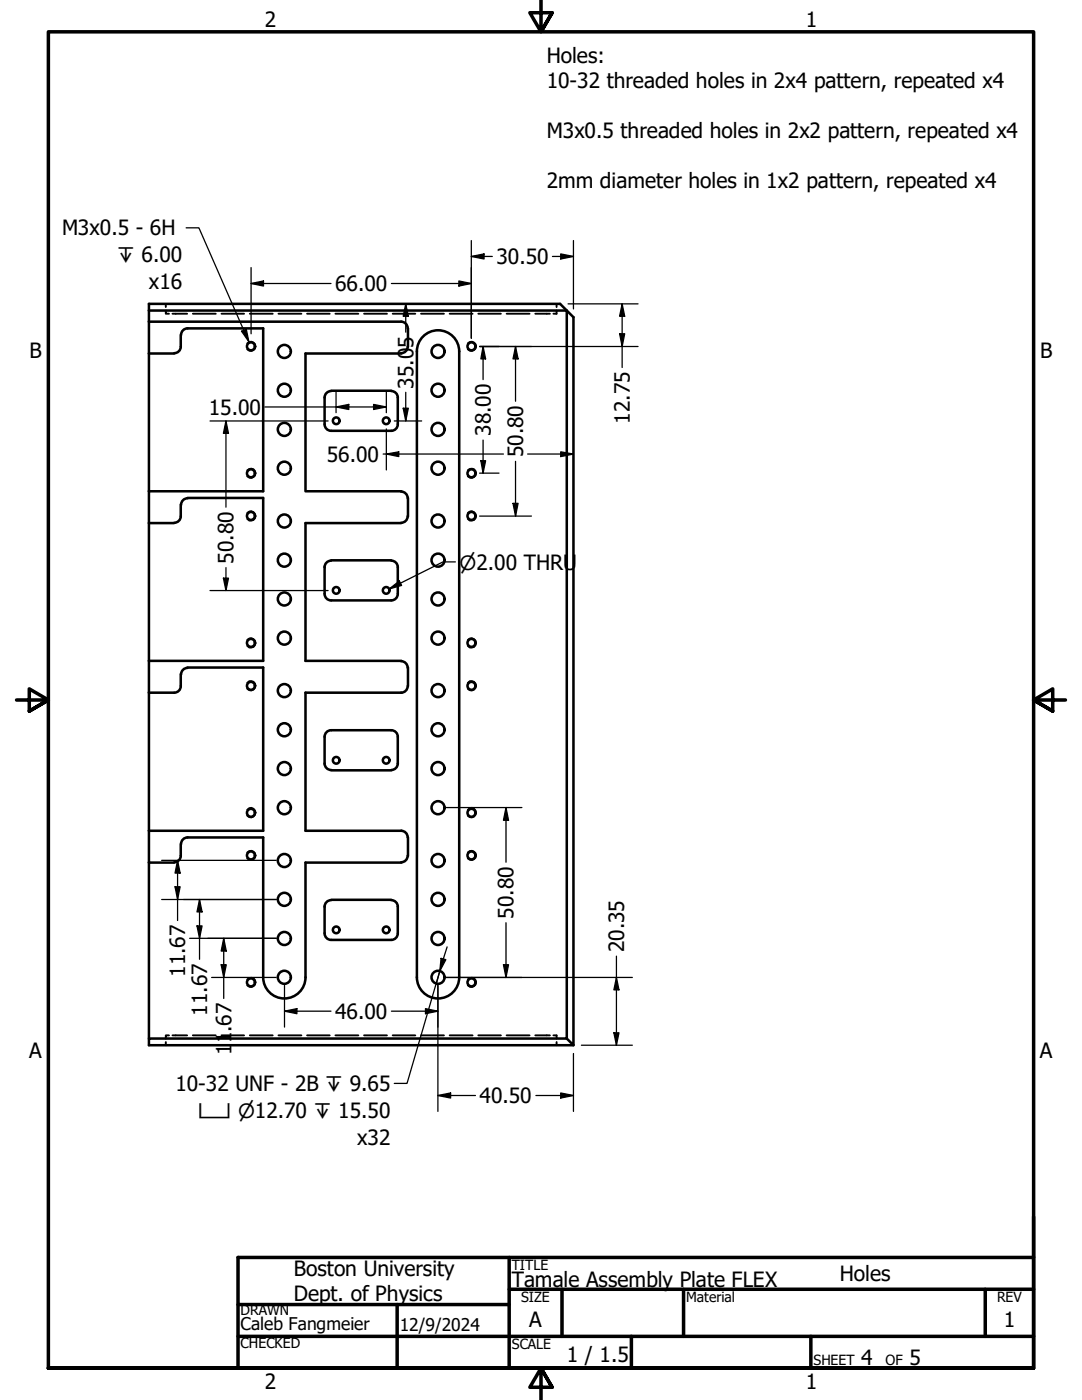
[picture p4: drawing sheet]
<svg xmlns="http://www.w3.org/2000/svg" width="216mm" height="279mm" viewBox="0 0 216 279" stroke-linecap="round" stroke-linejoin="round" font-family="sans-serif">
<!-- layer: Hidden Narrow (ANSI) -->
<g fill="none" stroke="#000" stroke-width=".25">
<path d="M49.3 68.5a.99 .99 0 0 1 1.4-.1 .99 .99 0 0 1 0 1.5 .99 .99 0 0 1-1.4-.2M93.3 68.5a.99 .99 0 0 1 1.4-.1 .99 .99 0 0 1 0 1.5 .99 .99 0 0 1-1.4-.2M49.3 93.9a.99 .99 0 0 1 1.4-.2 .99 .99 0 0 1 0 1.5 .99 .99 0 0 1-1.4-.1M93.3 93.9a.99 .99 0 0 1 1.4-.2 .99 .99 0 0 1 0 1.5 .99 .99 0 0 1-1.4-.1M49.3 102.4a.98 .98 0 0 1 1.4-.1 .98 .98 0 0 1 0 1.4 .98 .98 0 0 1-1.4-.1M93.3 102.4a.98 .98 0 0 1 1.4-.1 .98 .98 0 0 1 0 1.4 .98 .98 0 0 1-1.4-.1M49.3 136.3a.98 .98 0 0 1 1.4-.2 .98 .98 0 0 1 0 1.5 .98 .98 0 0 1-1.4-.2M49.3 127.8a.98 .98 0 0 1 1.4-.2 .98 .98 0 0 1 0 1.5 .98 .98 0 0 1-1.4-.2M93.3 136.3a.98 .98 0 0 1 1.4-.2 .98 .98 0 0 1 0 1.5 .98 .98 0 0 1-1.4-.2M93.3 127.8a.98 .98 0 0 1 1.4-.2 .98 .98 0 0 1 0 1.5 .98 .98 0 0 1-1.4-.2M49.3 170.1a.99 .99 0 0 1 1.4-.1 .99 .99 0 0 1 0 1.5 .99 .99 0 0 1-1.4-.2M49.3 161.6a.98 .98 0 0 1 1.4-.2 .98 .98 0 0 1 0 1.5 .98 .98 0 0 1-1.4-.1"/>
<path d="M93.3 170.1a.99 .99 0 0 1 1.4-.1 .99 .99 0 0 1 0 1.5 .99 .99 0 0 1-1.4-.2M93.3 161.6a.98 .98 0 0 1 1.4-.2 .98 .98 0 0 1 0 1.5 .98 .98 0 0 1-1.4-.1M49.3 195.5a.99 .99 0 0 1 1.4-.2 .99 .99 0 0 1 0 1.5 .99 .99 0 0 1-1.4-.1M93.3 195.5a.99 .99 0 0 1 1.4-.2 .99 .99 0 0 1 0 1.5 .99 .99 0 0 1-1.4-.1"/>
</g>
<!-- layer: Hidden (ANSI) -->
<g fill="none" stroke="#000" stroke-width=".38">
<path d="M33.1 62v.6h.6M33.1 60.6v.7M34.4 62.6h2.9M38.5 62.6h4.6M44.2 62.6h4.5M49.8 62.6h4.6M55.6 62.6h4.5M61.3 62.6h4.5M66.9 62.6h4.6M72.6 62.6h4.6M78.4 62.6h4.5M84 62.6h4.6"/>
<path d="M89.7 62.6h4.6M95.4 62.6h4.5M101.1 62.6h4.6M106.8 62.6h2.9M111.1 60.6v.7M111.1 62v.6h-.7M33.1 208v.6M33.7 206.6h-.6v.7M34.4 206.6h2.9M38.5 206.6h4.6M44.2 206.6h4.5M49.8 206.6h4.6"/>
<path d="M55.6 206.6h4.5M61.3 206.6h4.5M66.9 206.6h4.6M72.6 206.6h4.6M78.4 206.6h4.5M84 206.6h4.6M89.7 206.6h4.6M95.4 206.6h4.5M101.1 206.6h4.6M106.8 206.6h2.9M110.4 206.6h.7v.7M111.1 208v.6"/>
</g>
<!-- layer: Visible (ANSI) -->
<g fill="none" stroke="#000" stroke-width=".51">
<path d="M29.7 64.2h50.3a1.3 1.3 0 0 1 1.3 1.3M29.7 62h83.4v145.3h-83.4v1.3h84.7M29.7 70.5h5M36.1 66.9v2.3M36.1 69.2a1.3 1.3 0 0 1-1.3 1.3M36.1 66.8a1.3 1.3 0 0 1 1.3-1.3h15.1v32.5h-22.8M64.8 79.3v5.4a1.3 1.3 0 0 0 1.3 1.3M66.1 78a1.3 1.3 0 0 0-1.3 1.3M66.1 78h11.9M78.1 78a1.3 1.3 0 0 1 1.3 1.3M79.4 79.3v5.4a1.3 1.3 0 0 1-1.3 1.3M80.1 70.5h-19.1v27.5h19.1"/>
<path d="M81.3 69.2a1.3 1.3 0 0 1-1.3 1.3M81.4 65.5v3.7M83.2 70.1a4.2 4.2 0 0 1 4.2-4.2 4.2 4.2 0 0 1 4.2 4.2M83.2 70.1v124.9a4.2 4.2 0 0 0 4.2 4.3 4.2 4.2 0 0 0 4.2-4.3v-124.9M37.4 99.4h15.1v32.5h-22.8M37.4 99.4a1.3 1.3 0 0 0-1.3 1.3M66.1 86h11.9M80 98.1a1.3 1.3 0 0 1 1.3 1.3M81.4 99.4v3.7M29.7 104.4h5M36.1 100.7v2.4M36.1 103a1.3 1.3 0 0 1-1.3 1.3"/>
<path d="M64.8 113.2v5.3M64.8 118.5a1.3 1.3 0 0 0 1.3 1.3M66.1 111.9a1.3 1.3 0 0 0-1.3 1.3M66.1 111.8h11.9M66.1 119.8h11.9M78.1 111.9a1.3 1.3 0 0 1 1.3 1.3M79.4 118.5a1.3 1.3 0 0 1-1.3 1.3M79.4 113.2v5.3M80.1 104.4h-19.1v27.5h19.1M81.3 103a1.3 1.3 0 0 1-1.3 1.3M29.7 138.2h5M36.1 134.6v2.3"/>
<path d="M36.1 136.9a1.3 1.3 0 0 1-1.3 1.3M37.4 133.2h15.1v32.6h-22.8M37.4 133.3a1.3 1.3 0 0 0-1.3 1.3M80 132a1.3 1.3 0 0 1 1.3 1.3M81.3 136.9a1.3 1.3 0 0 1-1.2 1.3h-19.1v27.6h19a1.3 1.3 0 0 1 1.3 1.3M81.4 133.2v3.7M64.8 147.1v5.3M64.8 152.4a1.3 1.3 0 0 0 1.3 1.3M66.1 145.7a1.3 1.3 0 0 0-1.3 1.3M66.1 145.7h11.9M66.1 153.7h11.9M78.1 145.7a1.3 1.3 0 0 1 1.3 1.3"/>
<path d="M79.4 152.4a1.3 1.3 0 0 1-1.3 1.3M79.4 147.1v5.3M29.7 172.1h5M36.1 168.5v2.3a1.3 1.3 0 0 1-1.3 1.3M36.1 168.4a1.3 1.3 0 0 1 1.3-1.3h15.1v28a4.2 4.2 0 0 0 4.3 4.2 4.2 4.2 0 0 0 4.2-4.3v-22.9h19.1M66.1 179.6a1.3 1.3 0 0 0-1.3 1.3v5.4a1.3 1.3 0 0 0 1.3 1.3M66.1 179.6h11.9M78.1 179.6a1.3 1.3 0 0 1 1.3 1.3v5.3a1.3 1.3 0 0 1-1.3 1.4M81.3 170.8a1.3 1.3 0 0 1-1.3 1.3M81.4 167.1v3.7M66.1 187.6h11.9M29.7 207.3v-146.7h82.1l2.6 2.7v145.3l-1.3-1.3"/>
<circle cx="50.1" cy="69.1" r=".79"/>
<circle cx="56.7" cy="77.9" r="1.3"/>
<circle cx="56.7" cy="70.1" r="1.3"/>
<circle cx="87.4" cy="70.1" r="1.3"/>
<circle cx="87.4" cy="77.9" r="1.3"/>
<circle cx="94.1" cy="69.1" r=".79"/>
<circle cx="50.1" cy="94.5" r=".79"/>
<circle cx="56.7" cy="93.4" r="1.3"/>
<circle cx="56.7" cy="85.7" r="1.3"/>
<circle cx="67.1" cy="84" r=".67"/>
<circle cx="77.1" cy="84" r=".67"/>
<circle cx="87.4" cy="85.7" r="1.3"/>
<circle cx="87.4" cy="93.4" r="1.3"/>
<circle cx="94.1" cy="94.5" r=".79"/>
<circle cx="50.1" cy="103" r=".79"/>
<circle cx="56.7" cy="111.8" r="1.3"/>
<circle cx="56.7" cy="104" r="1.3"/>
<circle cx="56.7" cy="119.5" r="1.3"/>
<circle cx="67.1" cy="117.8" r=".67"/>
<circle cx="77.1" cy="117.8" r=".67"/>
<circle cx="87.4" cy="111.8" r="1.3"/>
<circle cx="87.4" cy="119.5" r="1.3"/>
<circle cx="87.4" cy="104" r="1.3"/>
<circle cx="94.1" cy="103" r=".79"/>
<circle cx="50.1" cy="136.9" r=".79"/>
<circle cx="50.1" cy="128.3" r=".79"/>
<circle cx="56.7" cy="137.8" r="1.3"/>
<circle cx="56.7" cy="127.3" r="1.3"/>
<circle cx="87.4" cy="127.3" r="1.3"/>
<circle cx="87.4" cy="137.8" r="1.3"/>
<circle cx="94.1" cy="136.9" r=".79"/>
<circle cx="94.1" cy="128.3" r=".79"/>
<circle cx="56.7" cy="145.6" r="1.3"/>
<circle cx="56.7" cy="153.4" r="1.3"/>
<circle cx="67.1" cy="151.7" r=".67"/>
<circle cx="77.1" cy="151.7" r=".67"/>
<circle cx="87.4" cy="153.4" r="1.3"/>
<circle cx="87.4" cy="145.6" r="1.3"/>
<circle cx="50.1" cy="162.2" r=".79"/>
<circle cx="50.1" cy="170.7" r=".79"/>
<circle cx="56.7" cy="161.2" r="1.3"/>
<circle cx="56.7" cy="179.5" r="1.3"/>
<circle cx="56.7" cy="171.7" r="1.3"/>
<circle cx="87.4" cy="171.7" r="1.3"/>
<circle cx="87.4" cy="179.5" r="1.3"/>
<circle cx="87.4" cy="161.2" r="1.3"/>
<circle cx="94.1" cy="162.2" r=".79"/>
<circle cx="94.1" cy="170.7" r=".79"/>
<circle cx="50.1" cy="196.1" r=".79"/>
<circle cx="56.7" cy="187.3" r="1.3"/>
<circle cx="56.7" cy="195" r="1.3"/>
<circle cx="67.1" cy="185.6" r=".67"/>
<circle cx="77.1" cy="185.6" r=".67"/>
<circle cx="87.4" cy="187.3" r="1.3"/>
<circle cx="87.4" cy="195" r="1.3"/>
<circle cx="94.1" cy="196.1" r=".79"/>
</g>
<!-- layer: Border (ANSI) -->
<g fill="none" stroke="#000" stroke-width=".7">
<path d="M107.9 0v6.4l-2.2-3.9h4.5l-2.3 3.9 2.3-3.9M3.3 139.7h6.4l-3.9-2.2v4.4l3.9-2.2-3.9 2.2M212.6 139.7h-6.4l3.9-2.2v4.4l-3.9-2.2 3.9 2.2M101.6 257.3h104.6M101.6 251v22M112.1 257.3v9.4M136.4 257.3v9.4M196.6 257.3v9.4M206.2 242.8v30.2h-158.7v-22h158.7M9.7 273v-266.6h196.5v266.6h-196.5h196.5M47.5 260.3h54.1M47.5 266.7h158.7"/>
<path d="M79.2 260.3v12.7M110.2 276.9l-2.3-3.9 2.3 3.9h-4.5l2.2-3.9v6.4M126 266.7v6.3M161.8 266.7v6.3"/>
</g>
<!-- layer: Dimension (ANSI) -->
<g fill="none" stroke="#000" stroke-width=".25">
<path d="M50.1 56.6l2.5-.5v1zM50.1 56.6h15.9M50.1 53.4v13.2M78.1 56.6h15.9M91.6 56.1l2.4 .5-2.4 .5zM94 51.2l2.6-.5v1zM94 51.2h4.2M94 48v19.5M110.2 51.2h4.2M111.9 50.7l2.5 .5-2.5 .5zM114.4 48v13.7M67.1 78v4.4"/>
<path d="M77.1 78v4.4M81 60.6l.5 2.5h-1zM81 60.6v5.7M81 78.3v5.7M95.7 69.2h31.6M96.4 69.2l.5 2.4h-1zM96.4 69.2v6.6M102.9 69.2l.5 2.4h-1zM102.9 69.2v10.9M113.3 60.6h14M123.6 66.6h1.1l-.6 2.6zM124.1 60.6l.6 2.5h-1.1z"/>
<path d="M124.1 60.6v12.7M41.9 84h23.6M45.1 84l.5 2.5h-1zM45.1 84v17.2M52.8 81.2h24.3M67.1 81.2l2.5-.5v1zM74.5 80.7l2.6 .5-2.6 .5zM76.5 90.6h24M77.1 90.6l2.5-.4v.9zM77.1 85.6v8.2M78.7 84h5.4M80.5 81.5h1l-.5 2.5z"/>
<path d="M95.7 94.4h3.9M95.9 91.9h1l-.5 2.5zM96.4 87.8v6.6M102.9 92.1v10.9M105.3 90.6h9.1M111.9 90.2l2.5 .4-2.5 .5zM41.9 117.9h23.6M44.6 115.4h1l-.5 2.5zM45.1 113.3v4.6M95.7 103h10.3M102.4 100.5h1l-.5 2.5zM32.3 179.5h22.8"/>
<path d="M32.3 171.7h22.8M34.9 177h1l-.5 2.5zM35.4 171.7l.5 2.5h-1zM35.4 171.7v12M39.8 179.5l.5 2.5h-1zM39.8 179.5v12M89 161.2h15.1M101 161.2l.5 2.5h-1zM101 161.2v10.9M37.8 187.3h17.3M39.3 184.8h1l-.5 2.5zM42.2 195.1h12.9"/>
<path d="M44.1 192.5h1l-.5 2.6zM44.6 187.3l.5 2.5h-1zM44.6 187.3v12M56.8 196.7v8.3M87.4 196.7v25.1M89 195.1h37.2M100.5 192.5h1l-.5 2.6zM101 184.1v11M123 195.1l.5 2.4h-1zM123 190.8v17.8M56.8 201.8l2.4-.5v1zM56.8 201.8h9.2"/>
<path d="M78.1 201.8h9.3M84.9 201.3l2.5 .5-2.5 .5zM87.4 218.6l2.5-.5v1zM87.4 218.6h7.5M106.9 218.6h7.5M111.9 218.1l2.5 .5-2.5 .5zM114.4 210.2v11.6M116 208.6h10.2M122.5 206.1h1l-.5 2.5z"/>
</g>
<g fill="#000">
<path d="M50.1 56.6l2.5-.5v1zM91.6 56.1l2.4 .5-2.4 .5zM94 51.2l2.6-.5v1zM111.9 50.7l2.5 .5-2.5 .5zM81 60.6l.5 2.5h-1zM96.4 69.2l.5 2.4h-1zM102.9 69.2l.5 2.4h-1zM123.6 66.6h1.1l-.6 2.6zM124.1 60.6l.6 2.5h-1.1zM45.1 84l.5 2.5h-1zM67.1 81.2l2.5-.5v1zM74.5 80.7l2.6 .5-2.6 .5z"/>
<path d="M77.1 90.6l2.5-.4v.9zM80.5 81.5h1l-.5 2.5zM95.9 91.9h1l-.5 2.5zM111.9 90.2l2.5 .4-2.5 .5zM44.6 115.4h1l-.5 2.5zM102.4 100.5h1l-.5 2.5zM34.9 177h1l-.5 2.5zM35.4 171.7l.5 2.5h-1zM101 161.2l.5 2.5h-1zM39.3 184.8h1l-.5 2.5zM39.8 179.5l.5 2.5h-1zM44.1 192.5h1l-.5 2.6z"/>
<path d="M44.6 187.3l.5 2.5h-1zM100.5 192.5h1l-.5 2.6zM123 195.1l.5 2.4h-1zM56.8 201.8l2.4-.5v1zM84.9 201.3l2.5 .5-2.5 .5zM87.4 218.6l2.5-.5v1zM111.9 218.1l2.5 .5-2.5 .5zM122.5 206.1h1l-.5 2.5z"/>
</g>
<!-- layer: Symbol (ANSI) -->
<path d="M37.1 45.5h2.6l10 22.7M48.2 66.1l.9-.4 .6 2.5zM77.7 117.5l2-1.5 .4 .8zM90.9 112.1h-2.5l-10.7 5.4M87.8 193.8l-6.6 22.4h-2.5M87.8 193.8l-.7 2.5M88 191.3l1 .2-1.2 2.3zM89.2 189l-1.4 4.8" fill="none" stroke="#000" stroke-width=".25"/>
<path d="M48.2 66.1l.9-.4 .6 2.5zM77.7 117.5l2-1.5 .4 .8zM88 191.3l1 .2-1.2 2.3z" fill="#000"/>
<g font-size="4.2">
<text x="52.8" y="5.3">2</text>
<text x="160.8" y="5.3">1</text>
<text x="109.1" y="12.5">Holes:</text>
<text x="109.1" y="17.5">10-32 threaded holes in 2x4 pattern, repeated x4</text>
<text x="109.1" y="27.6">M3x0.5 threaded holes in 2x2 pattern, repeated x4</text>
<text x="109.1" y="37.6">2mm diameter holes in 1x2 pattern, repeated x4</text>
<text x="12.4" y="47">M3x0.5 - 6H</text>
<text x="99.1" y="52.7">30.50</text>
<text x="29.7" y="57.7">x16</text>
<text x="66.9" y="58.1">66.00</text>
<text x="5.9" y="71.4">B</text>
<text x="207.6" y="71.4">B</text>
<text x="82.5" y="77.5" transform="rotate(-90 82.5 77.5)">35.05</text>
<text x="41.7" y="82.7">15.00</text>
<text x="97.9" y="87" transform="rotate(-90 97.9 87)">38.00</text>
<text x="125.7" y="84.5" transform="rotate(-90 125.7 84.5)">12.75</text>
<text x="65.2" y="92.1">56.00</text>
<text x="104.4" y="91.2" transform="rotate(-90 104.4 91.2)">50.80</text>
<text x="46.6" y="112.5" transform="rotate(-90 46.6 112.5)">50.80</text>
<text x="102.5" y="183.3" transform="rotate(-90 102.5 183.3)">50.80</text>
<text x="124.5" y="190.1" transform="rotate(-90 124.5 190.1)">20.35</text>
<text x="37" y="194.9" transform="rotate(-90 37 194.9)">11.67</text>
<text x="41.3" y="202.7" transform="rotate(-90 41.3 202.7)">11.67</text>
<text x="66.9" y="203.3">46.00</text>
<text x="46.2" y="208.2" transform="rotate(-90 46.2 208.2)">1</text>
<text x="46.2" y="205.9" transform="rotate(-90 46.2 205.9)">.67</text>
<text x="5.8" y="211.1">A</text>
<text x="46.2" y="210.5" transform="rotate(-90 46.2 210.5)">1</text>
<text x="207.5" y="211.1">A</text>
<text x="35" y="217.7">10-32 UNF - 2B ↧ 9.65</text>
<text x="95.7" y="220.2">40.50</text>
<text x="71.2" y="228.4">x32</text>
<text x="58.6" y="254.6">Boston University</text>
<text x="102.1" y="256.8">Tamale Assembly Plate FLEX</text>
<text x="167.6" y="255.6">Holes</text>
<text x="58.6" y="259.6">Dept. of Physics</text>
<text x="105.6" y="264.8">A</text>
<text x="200.3" y="264.8">1</text>
<text x="113.1" y="271.9">1 / 1.5</text>
<text x="171.8" y="272.5">4</text>
<text x="181.5" y="272.5">5</text>
<text x="52.8" y="277.1">2</text>
<text x="160.8" y="277.1">1</text>
</g>
<g font-size="3.9">
<text x="23.4" y="52.3">↧ 6.00</text>
<text x="91.7" y="113.7">⌀2.00 THRU</text>
<text x="39.6" y="223.1">⌴ ⌀12.70 ↧ 15.50</text>
</g>
<g font-size="3.5">
<text x="48" y="265.4">Caleb Fangmeier</text>
<text x="79.8" y="265.6">12/9/2024</text>
</g>
<g font-size="2.8">
<text x="102.1" y="253.4">TITLE</text>
<text x="48" y="262.4">DRAWN</text>
<text x="104" y="259.9">SIZE</text>
<text x="136.9" y="259.9">Material</text>
<text x="198.9" y="259.8">REV</text>
<text x="48" y="269">CHECKED</text>
<text x="102.1" y="269.3">SCALE</text>
<text x="162.3" y="272.5">SHEET</text>
<text x="176.7" y="272.5">OF</text>
</g>
</svg>
